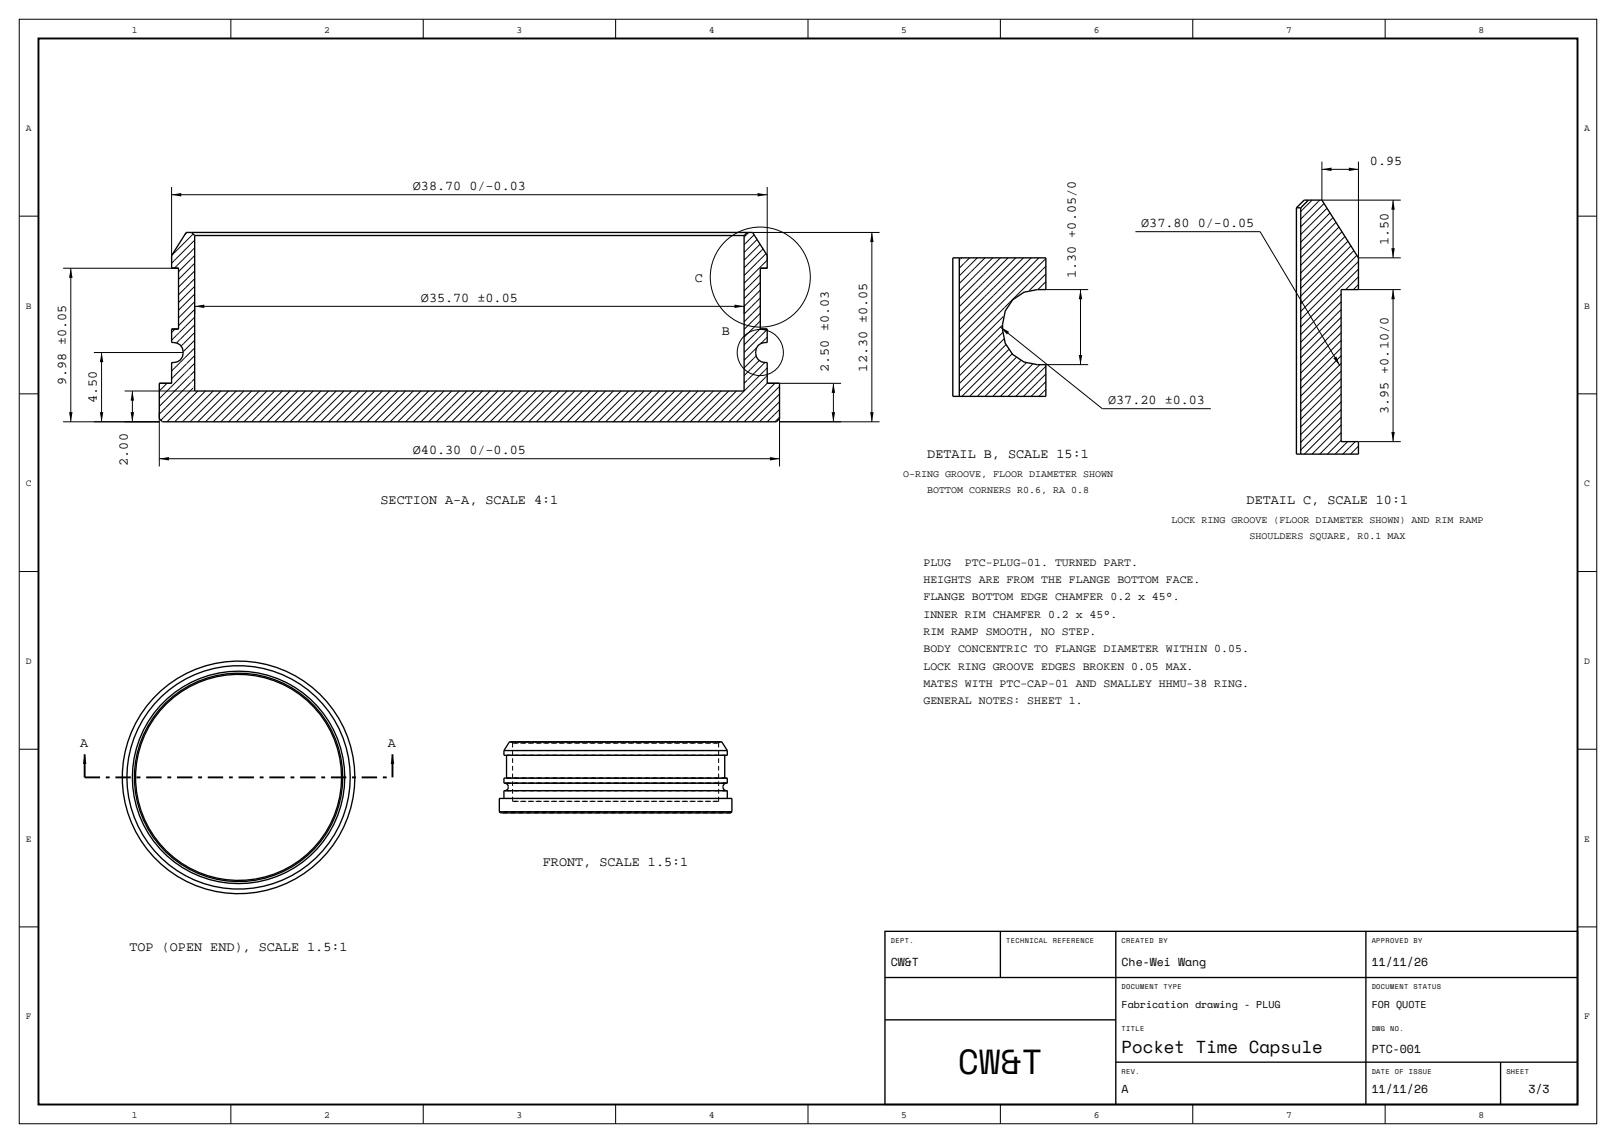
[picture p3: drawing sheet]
<svg xmlns="http://www.w3.org/2000/svg" width="420mm" height="297mm" viewBox="0 0 420 297" stroke-linecap="round" stroke-linejoin="round" font-family="sans-serif">
<path d="M10 10h400v277h-400zM22 196v6M102 196v6" fill="none" stroke="#000" stroke-width=".5"/>
<g fill="none" stroke="#000" stroke-width=".26">
<path d="M5 5h410v287h-410zM60 5v5M110 5v5M160 5v5M210 5v5M260 5v5M310 5v5M360 5v5M5 56.2h5M44.6 48.6v19M44.6 50.6h154.8M199.4 48.6v19l-6 6"/>
<path d="M341 52l-2.9 2.9M343 52l-4.9 4.9M343.6 42v10h20.5M343.6 44h9.5M344.1 52.9l-6 6M344.9 54.1l-6.8 6.8M345.7 55.3l-7.6 7.6M346.4 56.6l-8.3 8.3M347.2 57.8l-9.1 9.1M348 59l-9.9 9.9M353.1 42v25h11M362.1 52v15"/>
<path d="M410 56.2h5M16.4 69.7h30M18.4 69.7v39.9M48.6 60.4l-.5 .5M50.2 60.8l-5.6 5.6M50.6 64.4l-5.3 5.3M50.6 62.4l-6 6M50.6 78.4l-4.2 4.2M50.6 76.4l-4.2 4.2M50.6 74.4l-4.2 4.2M50.6 72.4l-4.2 4.2M50.6 70.4l-4.2 4.2"/>
<path d="M50.6 68.4l-4.2 4.2M50.6 66.4l-4.2 4.2M193.4 79.6h-142.8v2M194.6 60.4l-1.1 1.1M195.6 60.4h33M196 61l-2.6 2.6M196.8 62.2l-3.4 3.4M197.5 63.5l-4.1 4.1M197.6 71.4l-4.2 4.2M197.6 79.4l-4.2 4.2M197.6 77.4l-4.2 4.2v-2M197.6 75.4l-4.2 4.2"/>
<path d="M197.6 73.4l-4.2 4.2M198.3 64.7l-4.9 4.9M199.1 65.9l-5.7 5.7M199.4 69.6l-.1 .1M226.6 60.4v49.2M249.6 67.4l-.3 .3M250 67l-.2 .2M252 67l-2.7 2.7M254 67l-4.7 4.7M256 67l-6.7 6.7M258 67l-8.7 8.7M260 67l-10.7 10.7"/>
<path d="M262 67l-12.7 12.7M264 67l-14.7 14.7M266 67l-16.7 16.7M268 67l-18.7 18.7M270 67l-20.7 20.7M271.8 69.2l-22.5 22.5M271.8 67.2l-22.5 22.5M271.8 71.2l-4.3 4.3M271.8 75.2h.1M271.8 73.2l-2 2M271.8 75.2h11M280.8 75.2v19.5"/>
<path d="M295.1 60.2h32.4l20.7 34.8M348.6 76.4l-10.5 10.5M348.6 78.4l-10.5 10.5M348.8 60.2l-10.7 10.7M349.5 61.5l-11.4 11.4M350.3 62.7l-12.2 12.2M351.1 63.9l-13 13M351.9 65.1l-13.8 13.8M352.7 66.3l-14.6 14.6M353.1 69.9l-15 15M353.1 67.9l-15 15M353.1 73.9l-1.4 1.3"/>
<path d="M353.1 71.9l-3.4 3.3M353.1 75.2h11M362.1 75.2v39.5M24.4 91.6h23.2M26.4 91.6v18M43.4 99.6l-2 2M44.8 94.2l-.2 .2M45.5 85.5l-.9 .9M46.5 86.5l-1.9 1.9M48.5 94.5l-3.9 3.9M49.4 97.6l-8 8M49.8 99.2l-8.4 8.4"/>
<path d="M50.6 80.4l-4.2 4.2M50.6 82.4l-4 4M50.6 84.4l-4.7 4.7M50.6 86.4l-3.5 3.5M50.6 92.4l-2 2M50.6 90.4l-6 6M50.6 88.4l-3 3M50.6 98.4l-.7 .7M50.6 96.4l-1.2 1.2M50.6 94.4l-9.2 9.2M194.2 98.8l-.8 .8M196.5 92.5l-3.1 3.1"/>
<path d="M196.6 90.4l-3.2 3.2M197.3 93.7l-3.9 3.9M197.6 85.4l-4.2 4.2M197.6 83.4l-4.2 4.2M197.6 81.4l-4.2 4.2M198.8 94.2l-4.5 4.5M199.4 85.6l-6 6M199.4 87.6l-1.6 1.6M199.4 97.6l-12 12M199.4 95.6l-14 14M199.4 99.6l-10 10M201.4 99.6l-10 10"/>
<path d="M202.6 99.6h16M216.6 99.6v10M260 85l26.5 21.2h28.2M260.6 84.4l-11.3 11.3M260.6 86.4l-11.3 11.3M260.8 82.2l-11.5 11.5M260.9 88.1l-11.6 11.6M261.4 89.6l-12.1 12.1M262.2 90.8l-12.2 12.2M263.1 91.9l-11.1 11.1M264.1 92.9l-10.1 10.1M265.3 93.7l-9.3 9.3"/>
<path d="M266.8 94.2l-8.8 8.8M268.4 94.6l-8.4 8.4M270.2 94.7l-8.2 8.3M271.8 99.2l-3.8 3.8M271.8 97.2l-5.8 5.8M271.8 95.2l-7.8 7.8M271.8 94.7h11M348.6 98.4l-10.5 10.5M348.6 96.4l-10.5 10.5M348.6 94.4l-10.5 10.5M348.6 92.4l-10.5 10.5M348.6 90.4l-10.5 10.5"/>
<path d="M348.6 88.4l-10.5 10.5M348.6 86.4l-10.5 10.5M348.6 84.4l-10.5 10.5M348.6 82.4l-10.5 10.5M348.6 80.4l-10.5 10.5M5 102.3h5M16.4 109.6h25M32.4 101.6h18.2M34.4 101.6v8M41.4 107.2v14M41.4 119.2h161.2M50.2 100.8l-8.4 8.4"/>
<path d="M50.6 100.4l-.3 .3M51.4 101.6l-8 8M53.4 101.6l-8 8M55.4 101.6l-8 8M57.4 101.6l-8 8M59.4 101.6l-8 8M61.4 101.6l-8 8M63.4 101.6l-8 8M65.4 101.6l-8 8M67.4 101.6l-8 8M69.4 101.6l-8 8M71.4 101.6l-8 8"/>
<path d="M73.4 101.6l-8 8M75.4 101.6l-8 8M77.4 101.6l-8 8M79.4 101.6l-8 8M81.4 101.6l-8 8M83.4 101.6l-8 8M85.4 101.6l-8 8M87.4 101.6l-8 8M89.4 101.6l-8 8M91.4 101.6l-8 8M93.4 101.6l-8 8M95.4 101.6l-8 8"/>
<path d="M97.4 101.6l-8 8M99.4 101.6l-8 8M101.4 101.6l-8 8M103.4 101.6l-8 8M105.4 101.6l-8 8M107.4 101.6l-8 8M109.4 101.6l-8 8M111.4 101.6l-8 8M113.4 101.6l-8 8M115.4 101.6l-8 8M117.4 101.6l-8 8M119.4 101.6l-8 8"/>
<path d="M121.4 101.6l-8 8M123.4 101.6l-8 8M125.4 101.6l-8 8M127.4 101.6l-8 8M129.4 101.6l-8 8M131.4 101.6l-8 8M133.4 101.6l-8 8M135.4 101.6l-8 8M137.4 101.6l-8 8M139.4 101.6l-8 8M141.4 101.6l-8 8M143.4 101.6l-8 8"/>
<path d="M145.4 101.6l-8 8M147.4 101.6l-8 8M149.4 101.6l-8 8M151.4 101.6l-8 8M153.4 101.6l-8 8M155.4 101.6l-8 8M157.4 101.6l-8 8M159.4 101.6l-8 8M161.4 101.6l-8 8M163.4 101.6l-8 8M165.4 101.6l-8 8M167.4 101.6l-8 8"/>
<path d="M169.4 101.6l-8 8M171.4 101.6l-8 8M173.4 101.6l-8 8M175.4 101.6l-8 8M177.4 101.6l-8 8M179.4 101.6l-8 8M181.4 101.6l-8 8M183.4 101.6l-8 8M185.4 101.6l-8 8M187.4 101.6l-8 8M189.4 101.6l-8 8M191.4 101.6l-8 8"/>
<path d="M202.6 108.4l-1.2 1.2M202.6 106.4l-3.2 3.2M202.6 104.4l-5.2 5.2M202.6 102.4l-7.2 7.2M202.6 100.4l-9.2 9.2M202.6 107.2v14M202.6 109.6h26M271.8 101.2l-1.8 1.8M348.6 106.4l-10.5 10.5M348.6 104.4l-10.5 10.5M348.6 102.4l-10.5 10.5M348.6 100.4l-10.5 10.5"/>
<path d="M348.6 114.4l-3.6 3.6M348.6 112.4l-5.6 5.6M348.6 110.4l-7.6 7.6M348.6 108.4l-9.6 9.6M350.2 114.7l-3.2 3.3M352.2 114.7l-3.2 3.3M353.1 115.9l-2.1 2.1M353.1 114.7h11M410 102.3h5M5 148.5h5M410 148.5h5M5 194.7h5"/>
<path d="M410 194.7h5M5 240.8h5M410 240.8h5M60 287v5M110 287v5M160 287v5M210 287v5M260 287v5M310 287v5M360 287v5"/>
<circle cx="197.6" cy="72" r="13"/>
<circle cx="197.6" cy="91.6" r="6"/>
</g>
<g fill="none" stroke="#000" stroke-width=".35">
<path d="M336.9 54v64h1.2M336.9 54h1.2M338.1 54v64M340.1 52h-.1a2.01 2.01 0 0 0-2.2 1.1l-.9 .9M340.1 52h3.5l9.5 15v8.2h-4.5v39.5h4.5v3.3h-15M340.1 52l-2 2M44.6 69.7h1.8M46.4 69.7v15.8M49.8 60.4h144.4M49.8 60.4h-1.4l-3.8 6v3.3M49.8 60.4l.8 .8M50.6 61.2h142.8"/>
<path d="M50.6 61.2v40.4h142.8v-40.4M194.2 60.4h1.4l3.8 6v3.3M194.2 60.4l-.8 .8M197.6 69.7h1.8M197.6 69.7v15.8M249.3 67h22.5v8.2h-2.2a9.2 9.2 0 0 0-9 10.5 9 9 0 0 0 9 9h2.2v8.3h-22.5M249.3 67h-1.7v36h1.7M249.3 67v36M41.4 99.6h3.2M41.4 99.6v9.2l.8 .8h159.6l.8-.8v-9.2M44.6 85.5v3.5a2.63 2.63 0 0 1 3 2.6 2.63 2.63 0 0 1-3 2.6v5.4M44.6 85.5h1.8"/>
<path d="M197.6 85.5h1.8M199.4 85.5v3.5a2.63 2.63 0 0 0-3 2.6 2.63 2.63 0 0 0 3 2.6v5.4M199.4 99.6h3.2M131 195v1.3h58v-1.3M131 195h58M131 195l1.4-2.2h55.2l1.4 2.2M131.6 196.3v5.9M188.4 196.3v5.9M129.8 210.9v-3.4h60.4v3.4M129.8 210.9h60.4M129.8 210.9l.3 .3h59.8l.3-.3M131 207.5v-2h58v2"/>
<path d="M131 202.2h58v1.3h-58zM131.2 203.5a.98 .98 0 0 1 .9 1 .98 .98 0 0 1-.9 1M188.8 203.5a.98 .98 0 0 0-.9 1 .98 .98 0 0 0 .9 1M230 242h180v45h-180zM230 254h180M260 242v12M290 242v45M355 242v45M230 265h60M290 276h120M390 276v11"/>
<circle cx="62" cy="202" r="29"/>
<circle cx="62" cy="202" r="27.1"/>
<circle cx="62" cy="202" r="30.2"/>
<circle cx="62" cy="202" r="26.8"/>
<circle cx="62" cy="202" r="27.6"/>
</g>
<g fill="none" stroke="#000" stroke-width=".26" stroke-dasharray="1.2 .8" stroke-linecap="butt">
<path d="M131.6 196.3h56.8M132.9 192.8h54.2M133.2 193.1h53.6M133.2 193.1l-.3-.3M186.8 193.1h-53.6M187.1 192.8h-54.2M187.1 192.8l-.3 .3M187.6 192.8h-55.2M188.4 196.3h-56.8M189 196.3h-58M189 195h-58M131 207.5h58"/>
<path d="M131.2 205.5h57.6M131.2 203.5h57.6M131.6 202.2h56.8M133.2 208.2h53.6M133.2 208.2v-15.1M186.8 208.2v-15.1M186.8 208.2h-53.6M188.4 202.2h-56.8M188.8 205.5h-57.6M188.8 203.5h-57.6M189 205.5h-58M189 207.5h-58"/>
<path d="M189 203.5h-58M189 202.2h-58M189.9 211.2h-59.8M190.2 207.5h-60.4M190.2 210.9h-60.4"/>
</g>
<g fill="#000">
<path d="M44.6 50.6l2.5-.5v1zM196.9 50.1l2.5 .5-2.5 .5zM343.6 44l2.5-.4v.8zM350.6 43.6l2.5 .4-2.5 .4zM362.1 52l.4 2.5h-.9zM18.4 69.7l.5 2.5h-1zM50.6 79.6l2.5-.5v1zM190.9 79.1l2.5 .5-2.5 .5zM226.6 60.4l.5 2.5h-1zM280.8 75.2l.5 2.5h-.9zM362.1 75.2l.4 2.5h-.9zM361.6 64.5h.9l-.4 2.5z"/>
<path d="M26.4 91.6l.5 2.5h-.9zM216.6 99.6l.4 2.5h-.8zM260 85l2.3 1.2-.6 .7zM280.4 92.3h.9l-.5 2.4zM346.5 93.1l.8-.5 .9 2.4zM17.9 107.1h1l-.5 2.5zM26 107.1h.9l-.5 2.5zM34 107.1h.8l-.4 2.5zM34.4 101.6l.4 2.5h-.8zM41.4 119.2l2.5-.5v1zM200.1 118.7l2.5 .5-2.5 .5zM216.2 107.1h.8l-.4 2.5z"/>
<path d="M226.1 107.1h1l-.5 2.5zM361.6 112.2h.9l-.4 2.5zM22 196l.5 2.5h-1zM102 196l.4 2.5h-.8z"/>
</g>
<path d="M22 202h80" fill="none" stroke="#000" stroke-width=".5" stroke-dasharray="4 1.5 1 1.5" stroke-linecap="butt"/>
<text font-size="9" x="249" y="279">CW&amp;T</text>
<text font-size="4.5" x="291.5" y="273.5">Pocket Time Capsule</text>
<g font-size="3.5">
<text x="356.1" y="42.8">0.95</text>
<text x="107.3" y="49.4">Ø38.70 0/-0.03</text>
<text x="296.6" y="59">Ø37.80 0/-0.05</text>
<text x="360.9" y="63.7" transform="rotate(-90 360.9 63.7)">1.50</text>
<text x="180.6" y="73.3">C</text>
<text x="279.6" y="72.3" transform="rotate(-90 279.6 72.3)">1.30 +0.05/0</text>
<text x="109.4" y="78.4">Ø35.70 ±0.05</text>
<text x="187.6" y="87.1">B</text>
<text x="17.2" y="100.2" transform="rotate(-90 17.2 100.2)">9.98 ±0.05</text>
<text x="215.4" y="96.6" transform="rotate(-90 215.4 96.6)">2.50 ±0.03</text>
<text x="225.4" y="96.6" transform="rotate(-90 225.4 96.6)">12.30 ±0.05</text>
<text x="25.2" y="104.8" transform="rotate(-90 25.2 104.8)">4.50</text>
<text x="288" y="105">Ø37.20 ±0.03</text>
<text x="360.9" y="107.6" transform="rotate(-90 360.9 107.6)">3.95 +0.10/0</text>
<text x="107.3" y="118">Ø40.30 0/-0.05</text>
<text x="241" y="119">DETAIL B, SCALE 15:1</text>
<text x="33.2" y="121" transform="rotate(-90 33.2 121)">2.00</text>
<text x="98.9" y="131">SECTION A-A, SCALE 4:1</text>
<text x="324" y="131">DETAIL C, SCALE 10:1</text>
<text x="20.8" y="194.2">A</text>
<text x="100.8" y="194.2">A</text>
<text x="141.1" y="225">FRONT, SCALE 1.5:1</text>
<text x="33.6" y="247">TOP (OPEN END), SCALE 1.5:1</text>
</g>
<g font-size="3">
<text x="240" y="147">PLUG</text>
<text x="250.8" y="147">PTC-PLUG-01. TURNED PART.</text>
<text x="240" y="151.5">HEIGHTS ARE FROM THE FLANGE BOTTOM FACE.</text>
<text x="240" y="156">FLANGE BOTTOM EDGE CHAMFER 0.2 x 45°.</text>
<text x="240" y="160.5">INNER RIM CHAMFER 0.2 x 45°.</text>
<text x="240" y="165">RIM RAMP SMOOTH, NO STEP.</text>
<text x="240" y="169.5">BODY CONCENTRIC TO FLANGE DIAMETER WITHIN 0.05.</text>
<text x="240" y="174">LOCK RING GROOVE EDGES BROKEN 0.05 MAX.</text>
<text x="240" y="178.5">MATES WITH PTC-CAP-01 AND SMALLEY HHMU-38 RING.</text>
<text x="240" y="183">GENERAL NOTES: SHEET 1.</text>
<text x="231.5" y="251">CW&amp;T</text>
<text x="291.5" y="251">Che-Wei Wang</text>
<text x="356.5" y="251">11/11/26</text>
<text x="356.5" y="273.5">PTC-001</text>
<text x="291.5" y="284">A</text>
<text x="356.5" y="284">11/11/26</text>
<text x="397.2" y="284">3/3</text>
</g>
<g font-size="2.6">
<text x="234.7" y="124">O-RING GROOVE, FLOOR DIAMETER SHOWN</text>
<text x="240.9" y="128">BOTTOM CORNERS R0.6, RA 0.8</text>
<text x="304.4" y="136">LOCK RING GROOVE (FLOOR DIAMETER SHOWN) AND RIM RAMP</text>
<text x="324.7" y="140">SHOULDERS SQUARE, R0.1 MAX</text>
<text x="291.5" y="262">Fabrication drawing - PLUG</text>
<text x="356.5" y="262">FOR QUOTE</text>
</g>
<g font-size="2.5">
<text x="34.3" y="8.5">1</text>
<text x="84.3" y="8.5">2</text>
<text x="134.3" y="8.5">3</text>
<text x="184.2" y="8.5">4</text>
<text x="234.2" y="8.5">5</text>
<text x="284.3" y="8.5">6</text>
<text x="334.3" y="8.5">7</text>
<text x="384.3" y="8.5">8</text>
<text x="6.7" y="34">A</text>
<text x="411.7" y="34">A</text>
<text x="6.7" y="80.2">B</text>
<text x="411.7" y="80.2">B</text>
<text x="6.7" y="126.3">C</text>
<text x="411.7" y="126.3">C</text>
<text x="6.7" y="172.5">D</text>
<text x="411.7" y="172.5">D</text>
<text x="6.7" y="218.7">E</text>
<text x="411.7" y="218.7">E</text>
<text x="6.7" y="264.9">F</text>
<text x="411.7" y="264.9">F</text>
<text x="34.3" y="290.5">1</text>
<text x="84.3" y="290.5">2</text>
<text x="134.3" y="290.5">3</text>
<text x="184.2" y="290.5">4</text>
<text x="234.2" y="290.5">5</text>
<text x="284.3" y="290.5">6</text>
<text x="334.3" y="290.5">7</text>
<text x="384.3" y="290.5">8</text>
</g>
<g font-size="1.8">
<text x="231.5" y="245">DEPT.</text>
<text x="261.5" y="245">TECHNICAL</text>
<text x="273.6" y="245">REFERENCE</text>
<text x="291.5" y="245">CREATED</text>
<text x="301.2" y="245">BY</text>
<text x="356.5" y="245">APPROVED</text>
<text x="367.4" y="245">BY</text>
<text x="291.5" y="257">DOCUMENT</text>
<text x="302.4" y="257">TYPE</text>
<text x="356.5" y="257">DOCUMENT</text>
<text x="367.4" y="257">STATUS</text>
<text x="291.5" y="268">TITLE</text>
<text x="356.5" y="268">DWG</text>
<text x="361.3" y="268">NO.</text>
<text x="291.5" y="279">REV.</text>
<text x="356.5" y="279">DATE</text>
<text x="362.5" y="279">OF</text>
<text x="366.2" y="279">ISSUE</text>
<text x="391.5" y="279">SHEET</text>
</g>
</svg>
